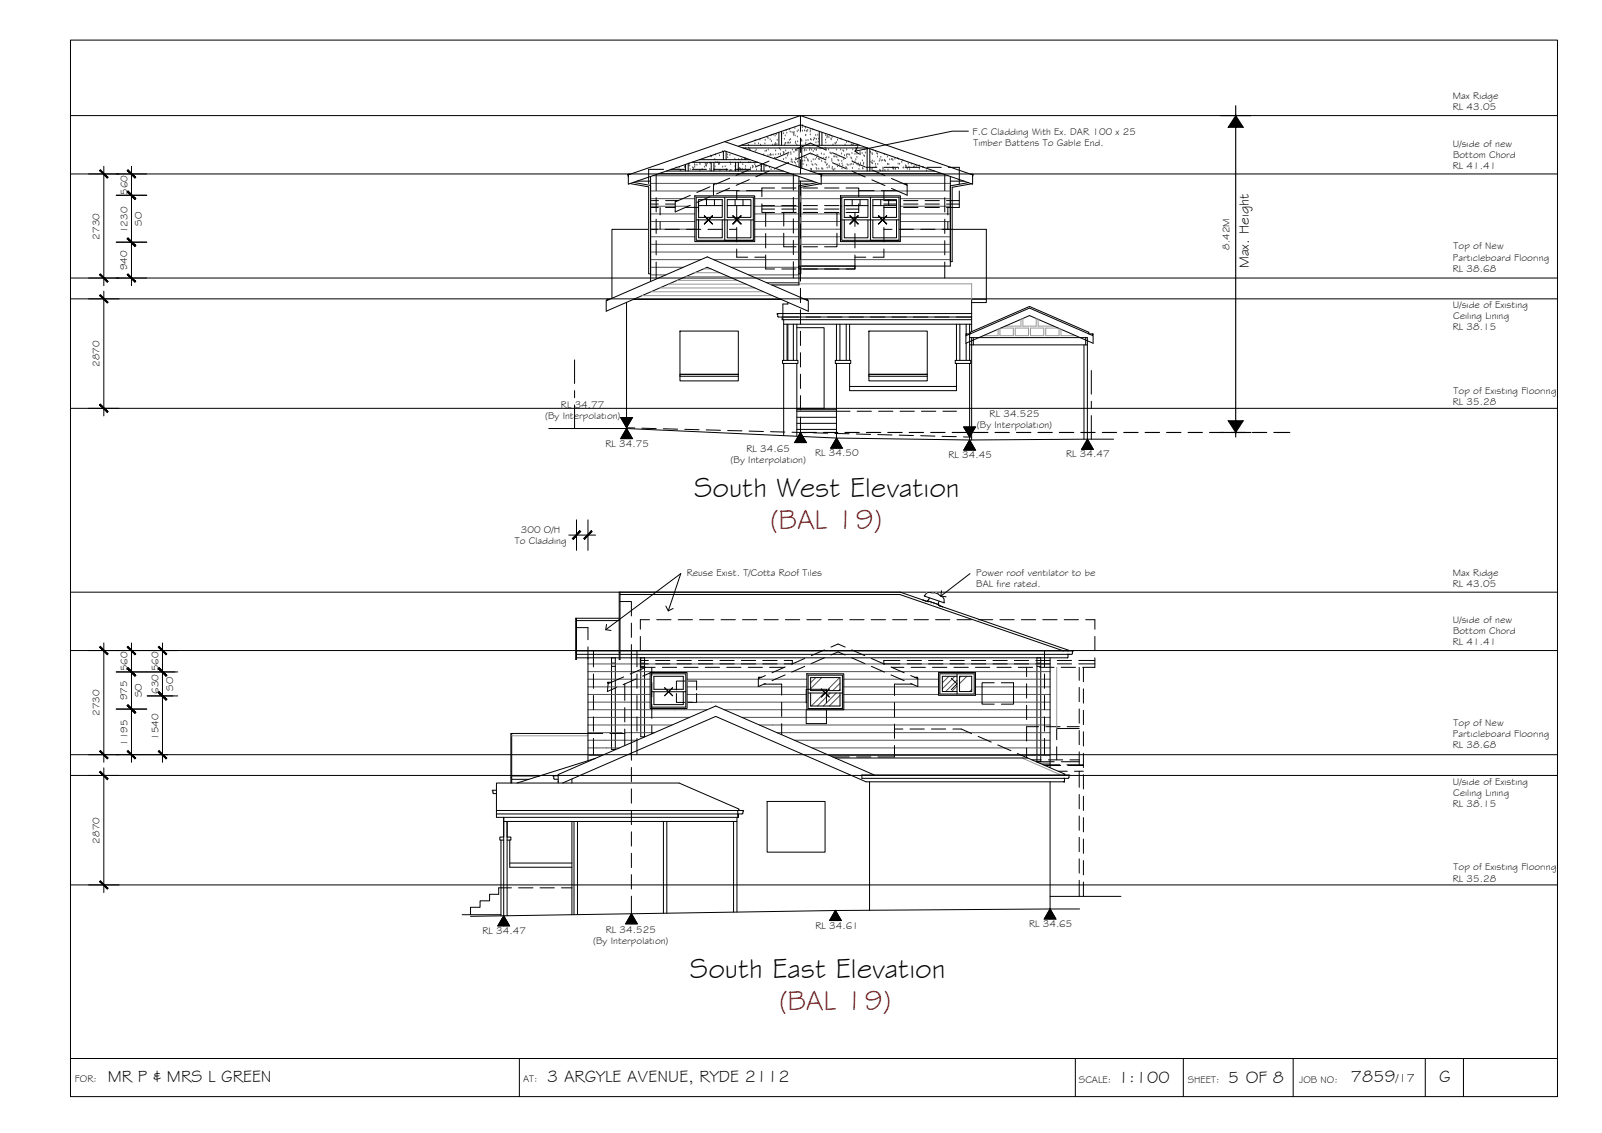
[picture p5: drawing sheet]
<svg xmlns="http://www.w3.org/2000/svg" width="420mm" height="297mm" viewBox="0 0 420 297" stroke-linecap="round" stroke-linejoin="round" font-family="sans-serif">
<!-- layer: HATCH -->
<g fill="none" stroke="#545454" stroke-width=".26">
<path d="M189.5 39.8h.1M195.5 39h.1M196.3 38.1h.1M196.3 38.9h.1M196.6 39.2h.1M196.8 39.4h.1M198 37.7h.1M198.1 39.7h.1M198.1 36.9h.1M198.3 39.3h.1M199 37.7h.1M199.3 36.7h.1"/>
<path d="M199.5 38.1h.1M200.6 37.7h.1M200.7 39.7h.1M200.7 36.8h.1M201 39.6h.1M201.3 36.1h.1M201.5 36.3h.1M201.5 39.3h.1M202 36.7h.1M202.3 35.5h.1M202.3 37.1h.1M202.7 38h.1"/>
<path d="M202.8 35.4h.1M203.2 38h.1M203.3 35.7h.1M203.4 37.6h.1M203.4 38h.1M203.4 39.6h.1M203.6 35.3h.1M203.7 37.9h.1M203.8 36.8h.1M204.4 39h.1M204.7 39.3h.1M205 35.5h.1"/>
<path d="M205 35.1h.1M205.4 39.9h.1M205.5 35h.1M205.7 36.5h.1M205.8 38h.1M205.9 35.6h.1M205.9 37.6h.1M206 37.6h.1M206.1 39.6h.1M206.2 34.2h.1M206.4 34.9h.1M206.5 37.5h.1"/>
<path d="M206.7 37.4h.1M206.9 37.6h.1M207 36.8h.1M207 34h.1M207.2 34.6h.1M207.3 37.4h.1M207.3 36.6h.1M207.7 34.7h.1M207.8 39.3h.1M208.1 35h.1M208.2 35.5h.1M208.2 39.9h.1"/>
<path d="M208.2 35.1h.1M208.3 34.7h.1M208.5 33.7h.1M208.5 35.6h.1M208.6 37.6h.1M208.7 39.6h.1M208.7 37.2h.1M208.8 39.3h.1M209 38h.1M209 39.5h.1M209.1 34.6h.1M209.1 35.9h.1"/>
<path d="M209.2 37.2h.1M209.3 34.2h.1M209.9 34.6h.1M210 36.5h.1M210 37.1h.1M210.1 36.9h.1M210.2 36.8h.1M210.3 37h.1M210.4 33.4h.1M210.5 34.4h.1M210.5 32.9h.1M211 39.6h.1"/>
<path d="M211 34.3h.1M211 39.3h.1M211.2 37.8h.1M211.2 33.6h.1M211.3 35.6h.1M211.3 35.5h.1M211.4 37.5h.1M211.4 36.9h.1M211.4 39.5h.1M211.4 34.4h.1M211.6 34.5h.1M211.8 34.2h.1"/>
<path d="M211.9 36.8h.1M212.1 38h.1M212.3 39.4h.1M212.4 38.9h.1M212.5 34.6h.1M212.5 34.2h.1M212.5 35.4h.1M212.6 36.6h.1M212.8 36.7h.1M212.9 39.3h.1M213.2 34h.1M213.3 39.7h.1"/>
<path d="M213.3 36.8h.1M213.5 36.3h.1M213.7 39.2h.1M213.7 36.4h.1M213.9 35.5h.1M214 37.5h.1M214.1 39.4h.1M214.1 36.5h.1M214.2 39.3h.1M214.5 35.5h.1M214.6 37.3h.1M214.7 36.5h.1"/>
<path d="M215.1 39h.1M215.6 39h.1M216.4 38.9h.1M216.5 36.8h.1M216.5 35.5h.1M216.6 37.5h.1M216.7 39.4h.1M216.7 39.2h.1M216.9 36.2h.1M216.9 35.7h.1M217.1 35.9h.1M217.3 39.3h.1"/>
<path d="M217.4 36.1h.1M217.6 35.5h.1M218 36.4h.1M218 36.7h.1M218.2 36h.1M218.5 38h.1M219 37.6h.1M219.2 37.8h.1M219.4 37.4h.1M219.4 39.3h.1M219.7 36.8h.1M220.5 39.3h.1"/>
<path d="M220.6 36.4h.1M221.1 39.5h.1M221.3 39.7h.1M221.6 38h.1M222 37.4h.1M222.1 39.3h.1M222.6 37.2h.1M223.3 38h.1M223.5 38h.1M223.7 39.3h.1M223.8 37.9h.1M224.5 38.9h.1"/>
<path d="M224.7 39.3h.1M224.7 39.1h.1M224.8 38h.1M225.6 39.9h.1M226.8 39.3h.1M227.4 39.2h.1M228.3 39.9h.1M228.9 39.3h.1M229.7 39.7h.1M170.6 48.1h42.6M170.6 50.1h19.1M170.6 52.1h11.6"/>
<path d="M170.6 54.1h9.9M170.6 56.1h11.6M170.6 58.1h11.6M171.2 46.1h37.8M177.3 44h.1M177.8 44.5h.1M178.1 43.9h.1M178.3 44.6h.1M178.5 44.8h.1M179.5 43.9h.1M179.5 43.7h.1M180.7 43.1h.1"/>
<path d="M180.7 42.9h.1M180.9 43.5h.1M181 44.5h.1M181.7 44h.1M181.9 44.2h.1M182.1 43.2h.1M182.2 43.8h.1M182.3 43.4h.1M182.8 43.3h.1M183.5 42.8h.1M183.6 44.8h.1M183.6 43.2h.1"/>
<path d="M184.2 44.4h.1M184.8 43.8h.1M185 43h.1M185.1 43.4h.1M185.3 43.6h.1M185.3 43.2h.1M185.5 42.9h.1M186.1 44.4h.1M186.2 42.8h.1M186.2 44.7h.1M186.3 42.8h.1M186.4 40.9h.1"/>
<path d="M186.6 41.1h.1M187.3 44.4h.1M187.5 41.8h.1M187.5 43.7h.1M187.6 40.6h.1M187.7 42.6h.1M188.3 42.6h.1M188.5 43.2h.1M188.5 42.8h.1M188.7 43h.1M188.7 40.8h.1M188.8 42.8h.1"/>
<path d="M188.8 44.8h.1M189.5 43.8h.1M190.2 43.7h.1M190.5 44.4h.1M190.5 44.8h.1M190.8 40.6h.1M190.8 41.3h.1M191.4 44.8h.1M191.4 40.7h.1M191.5 42.7h.1M191.6 44.7h.1M191.6 43.2h.1"/>
<path d="M191.9 44.7h.1M192.7 41.8h.1M192.8 44.6h.1M192.8 43.7h.1M193.2 50.1h16.3M193.6 44.4h.1M193.7 41.9h.1M194 44.2h.1M194.1 44.4h.1M194.1 44.3h.1M194.2 42.7h.1M194.2 44.6h.1"/>
<path d="M194.5 41.7h.1M194.7 44.4h.1M194.8 43.2h.1M195.2 41.7h.1M195.4 41.9h.1M195.5 41.6h.1M195.5 44.3h.1M195.5 43.6h.1M196.3 42.7h.1M196.8 42.7h.1M196.8 44.6h.1M196.8 44.4h.1"/>
<path d="M196.9 44.1h.1M197.3 43.6h.1M197.4 44h.1M197.5 43.8h.1M197.9 52.1h11.6M197.9 54.1h11.6M197.9 56.1h11.6M197.9 58.1h11.6M198 43.1h.1M198.2 43.6h.1M198.2 43.9h.1M198.4 44.6h.1"/>
<path d="M199.6 44.5h.1M199.6 43.7h.1M200.3 40.6h.1M200.8 43.6h.1M201 43.5h.1M201.4 40.8h.1M201.8 44h.1M201.9 40.8h.1M202 40.5h.1M202.1 40.6h.1M202.2 44.5h.1M202.2 40.7h.1"/>
<path d="M202.8 40.7h.1M203.1 41.5h.1M203.1 44.4h.1M203.5 40.6h.1M203.5 41.5h.1M204.1 40.5h.1M204.7 40.4h.1M204.7 40.6h.1M205.5 40.3h.1M205.5 41.9h.1M205.6 40.1h.1M206.1 41.5h.1"/>
<path d="M206.5 40.9h.1M206.6 40.6h.1M206.9 40.1h.1M207.4 40h.1M207.4 40.5h.1M207.5 42.5h.1M207.5 41.8h.1M207.7 42h.1M207.8 42.6h.1M208.3 42.6h.1M208.6 42.8h.1M208.6 41.9h.1"/>
<path d="M208.7 41.5h.1M208.8 43.5h.1M209.2 42.5h.1M210 50.1h39.2M210 52.1h10.8M210 56.1h10.4M210 58.1h10.4M210.5 42.3h.1M210.6 43.1h.1M210.9 41.3h.1M211.1 42.2h.1M211.1 41.4h.1"/>
<path d="M211.5 41.4h.1M211.5 43.4h.1M211.8 41.9h.1M211.9 42.1h.1M212 42.2h.1M212.6 44.4h.1M212.7 40.5h.1M212.8 42.4h.1M212.8 44.4h.1M212.8 44.6h.1M213 40.6h.1M213 43.2h.1"/>
<path d="M213.2 43.3h.1M213.3 41.9h.1M213.8 43.1h.1M213.8 41.8h.1M214.1 44.1h.1M214.1 41.4h.1M214.2 43.3h.1M214.2 44.4h.1M214.3 40.7h.1M214.5 40.8h.1M214.6 41.7h.1M214.7 44.3h.1"/>
<path d="M215 41.8h.1M215.4 46.1h33.3M215.4 48.1h33.8M215.4 41.7h.1M215.4 40.4h.1M215.5 42.3h.1M215.6 44.3h.1M215.6 44.2h.1M215.8 44.4h.1M216 41.5h.1M216.1 40.6h.1M216.4 42.6h.1"/>
<path d="M216.5 41.5h.1M216.6 42.7h.1M216.7 41.4h.1M216.8 43.3h.1M216.9 44.1h.1M216.9 43.1h.1M217.4 41.4h.1M217.5 43.6h.1M217.5 44h.1M217.7 40.1h.1M217.9 40.3h.1M218.1 40.3h.1"/>
<path d="M218.2 41.8h.1M218.2 42.3h.1M218.2 44.3h.1M218.3 43.9h.1M218.5 44.5h.1M218.7 44.7h.1M218.7 41.2h.1M218.8 41.1h.1M219 44.4h.1M219.3 41.1h.1M219.3 40.5h.1M219.5 41.3h.1"/>
<path d="M219.5 43.3h.1M219.7 43.7h.1M219.8 42h.1M220 42.2h.1M220.1 41h.1M220.1 43.1h.1M220.2 43.6h.1M220.4 54.1h.4M220.7 40.4h.1M220.8 42.3h.1M220.8 44.3h.1M220.8 43h.1"/>
<path d="M221 43.5h.1M221.3 41.8h.1M221.5 40.8h.1M221.9 43.9h.1M222 40.8h.1M222 44.1h.1M222.1 41.3h.1M222.1 44.4h.1M222.2 40.5h.1M222.2 43.2h.1M222.4 43.3h.1M222.4 40.5h.1"/>
<path d="M222.8 40.7h.1M223 43.3h.1M223.2 41.4h.1M223.3 43.1h.1M223.4 41.6h.1M223.4 40.3h.1M223.5 42.2h.1M223.6 44.2h.1M223.8 43.2h.1M224.2 40.5h.1M224.2 42.4h.1M224.5 41.8h.1"/>
<path d="M224.7 41.3h.1M224.8 40.4h.1M224.8 43.2h.1M225.2 43h.1M225.2 43.3h.1M225.3 44.4h.1M225.4 43.5h.1M225.6 40.3h.1M225.6 40.5h.1M225.7 42.9h.1M226.1 40.2h.1M226.2 42.2h.1"/>
<path d="M226.2 44.1h.1M226.3 44.3h.1M226.4 43.1h.1M226.5 42.8h.1M226.6 40.8h.1M226.7 41h.1M227 40.1h.1M228.4 42.5h.1M228.5 44.4h.1M228.6 42.7h.1M228.7 40.2h.1M228.8 42.2h.1"/>
<path d="M228.8 40.5h.1M228.8 44.1h.1M228.8 42.9h.1M229.2 42.4h.1M229.6 43.1h.1M229.7 43.7h.1M230 40.3h.1M230.1 41.1h.1M230.1 40.4h.1M230.2 43.1h.1M230.6 42.3h.1M230.7 44.7h.1"/>
<path d="M230.8 41.8h.1M230.9 44.8h.1M231 41.2h.1M231.1 42.2h.1M231.5 42.1h.1M231.5 44.8h.1M231.6 44.1h.1M231.6 44.4h.1M232 40.5h.1M232 42.1h.1M232 42.2h.1M232.1 44.7h.1"/>
<path d="M232.2 42.3h.1M232.7 41.2h.1M232.8 43.1h.1M232.9 44.6h.1M233.1 43.2h.1M233.3 41.9h.1M233.9 41.8h.1M234 41.8h.1M234.1 44.1h.1M234.2 42.1h.1M234.2 44h.1M234.3 44.4h.1"/>
<path d="M234.3 44.3h.1M234.7 41.7h.1M234.8 44.4h.1M234.8 44.3h.1M235.4 41.6h.1M235.5 43h.1M235.6 41.8h.1M235.7 44.2h.1M235.9 43.1h.1M236.1 54.1h13.1M236.1 56.1h13.1M236.1 58.1h13.1"/>
<path d="M236.2 52.1h13M236.5 42.6h.1M236.8 42.1h.1M236.8 44h.1M237 44h.1M237.5 43.5h.1M237.6 44h.1M237.7 43.7h.1M237.9 44.4h.1M238.2 43h.1M238.4 43.9h.1M238.6 44.5h.1"/>
<path d="M239.1 43.1h.1M239.6 43.9h.1M239.8 43.7h.1M240.3 43.6h.1M241.1 43.5h.1M241.1 44.3h.1M242 43.9h.1M242.2 43.9h.1M243 44.8h.1M170.6 64.1h38.9M170.6 66.1h38.9M170.6 60.1h11.6"/>
<path d="M170.6 62.1h11.6M170.6 68.1h13.2M170.6 70.1h8.6M170.6 72.1h4M187.2 68.1h22.3M191.8 70.1h17.7M196.4 72.1h13.1M197.9 60.1h11.6M197.9 62.1h11.6M201 74.1h8.5M210 64.1h39.2M210 66.1h39.2"/>
<path d="M210 68.1h39.2M210 60.1h10.4M210 62.1h10.4M236.1 60.1h13.1M236.1 62.1h13.1M154.2 174.1h121.2M154.2 176.1h121.2M154.2 178.1h16.3M180.2 178.1h31.4M213.9 177.6l-1.3 1.4M215.5 177.6l-2.9 3M220.2 177.6l-3.4 3.5"/>
<path d="M220.3 179.1l-1.9 2M221.3 178.1h24.9M248.9 177.3l-1.8 1.7M250.4 177.3l-3.3 3.3M251 178.3l-3 3M251 179.9l-1.4 1.4M252 177.3l-.3 .4M253.6 177.3l-1.9 1.9M255.8 178.1h19.6M154.2 190.1h22.1M154.2 194.1h12.9M154.2 180.1h16.3"/>
<path d="M154.2 182.1h16.3M154.2 184.1h16.3M154.2 186.1h31.3M154.2 188.1h26.7M154.2 192.1h9M154.2 196.1h8.3M154.4 198.1h3.5M163.9 192.1h7.8M180.2 180.1h31.4M180.2 182.1h31.2M180.2 184.1h1.4M182.7 184.1h28.9"/>
<path d="M190 186.1h85.4M194.6 188.1h80.8M199.2 190.1h76.2M203.8 192.1h71.6M208.4 194.1h67M213 196.1h62.4M216.2 181.7l-3.4 3.4M217.6 198.1h57.8M217.7 181.7l-3.3 3.4M219.3 181.7l-3.4 3.4M220.3 182.3l-2.8 2.8M220.3 180.7l-.3 .4"/>
<path d="M221.3 180.1h24.9M221.3 182.1h24.9M221.3 184.1h54.1M254.9 180.8l-.6 .5M255.8 180.1h19.6M255.8 182.1h19.6M272.7 200.1h2.7"/>
</g>
<!-- layer: MASK -->
<g fill="#fff" stroke="#fff" stroke-width=".26">
<path d="M252.2 48.2l1.7-.3 .9 .3z"/>
<path d="M165.2 48.1l.9-.3 1.8 .3z"/>
<path d="M212.5 48.2l1.7-.3 .9 .3z"/>
<path d="M243.5 155.3h.3z"/>
<path d="M244.8 155.4h.4z"/>
<path d="M242.5 156.2h.2z"/>
<path d="M242.7 156.2l.1 .1z"/>
<path d="M246.5 156.2h.1z"/>
<path d="M243.7 156.5l.1 .1z"/>
<path d="M245.6 156.5h.2z"/>
<path d="M243.7 156.7l.2 .1z"/>
<path d="M243.3 157.5l.3 .1-.4 .1z"/>
<path d="M243.3 157.5h.2z"/>
<path d="M247.1 157.7h.5v.2z"/>
<path d="M247.4 158h.2z"/>
<path d="M247.4 158h.3z"/>
<path d="M245.9 158.3h.3z"/>
<path d="M246 158.4h.2z"/>
<path d="M245.5 158.5l.5-.1z"/>
<path d="M272 172.5l1 27.2v-27.2zM272 172.5l1 27.2h-1z"/>
<path d="M168 172.5l1 20.7v-20.7zM168 172.5l1 20.7h-1z"/>
<path d="M160.4 172.5l1 24v-24zM160.4 172.5l1 24h-1z"/>
<path d="M252.2 48.2l-.3 .5 2.9-.5zM249.2 48.7l3-.5-.3 .5z"/>
<path d="M249.2 48.7l.5 .4 2.2-.4zM249.2 48.7l.5 .4h-.5z"/>
<path d="M249.2 49.1l.5 19.5v-19.5zM249.2 49.1l.5 19.5h-.5z"/>
<path d="M165.2 48.1l5.4 .5-2.7-.5zM165.2 48.1l5.4 .5h-2.6z"/>
<path d="M168 48.6l2.6 .4v-.4zM168 48.6l2.6 .4z"/>
<path d="M170.1 49l.5 22.6v-22.6zM170.1 49l.5 22.6h-.5z"/>
<path d="M212.5 48.2l-.3 .5 2.9-.5zM209.5 48.7l3-.5-.3 .5z"/>
<path d="M209.5 48.7l.5 .4 2.2-.4zM209.5 48.7l.5 .4h-.5z"/>
<path d="M209.5 49.1l.5 22.6v-22.6zM209.5 49.1l.5 22.6h-.5z"/>
<path d="M243.3 155.4l.5-.1zM243.3 155.4l.6-.1z"/>
<path d="M243.3 155.4l.6-.1zM243.3 155.4l.7-.1z"/>
<path d="M243.1 155.5l.9-.2zM243.1 155.5l1-.1z"/>
<path d="M243 155.5l1.1-.1zM243 155.5l1.2-.1z"/>
<path d="M242.9 155.6l1.3-.2zM242.9 155.6l1.4-.2zM244.2 155.4h.3z"/>
<path d="M242.9 155.6l1.4-.2zM242.9 155.6l1.4-.1z"/>
<path d="M244.3 155.4h.2zM244.3 155.5l.2-.1zM244.3 155.5l.2-.1zM244.3 155.5l.2-.1z"/>
<path d="M242.9 155.6l1.4-.1zM242.9 155.6l1.5-.1z"/>
<path d="M244.3 155.5l.2-.1zM244.4 155.5l.4-.1z"/>
<path d="M242.9 155.6l1.5-.1zM242.8 155.7l1.7-.2z"/>
<path d="M244.4 155.5l.8-.1zM244.5 155.5h.8z"/>
<path d="M242.8 155.7l1.7-.2zM242.8 155.8l1.7-.2z"/>
<path d="M242.8 155.8l1.7-.2zM242.7 155.8l1.8-.2z"/>
<path d="M244.5 155.5h.8zM244.5 155.6l1-.1z"/>
<path d="M242.7 155.8l1.8-.2zM242.7 155.9l1.9-.2z"/>
<path d="M244.5 155.6l1-.1zM244.6 155.7l1-.2z"/>
<path d="M242.7 155.9l1.9-.2zM242.7 155.9l1.9-.2z"/>
<path d="M244.6 155.7l1-.2zM244.6 155.7l1.2-.1z"/>
<path d="M242.6 155.9l2-.2zM242.6 155.9l2-.2z"/>
<path d="M244.6 155.7l1.2-.1zM244.6 155.7l1.2-.1z"/>
<path d="M244.6 155.7l1.2-.1zM244.7 155.8l1.2-.1z"/>
<path d="M242.6 155.9l2-.2zM242.6 156l2.1-.2z"/>
<path d="M244.7 155.8l1.2-.1zM244.7 155.8l1.3-.1z"/>
<path d="M242.6 156l2.1-.2zM242.6 156.1l2.1-.2z"/>
<path d="M244.7 155.8l1.3-.1zM244.7 155.9l1.4-.2z"/>
<path d="M242.6 156.1l2.1-.2zM242.6 156.1l2.1-.2z"/>
<path d="M244.7 155.9l1.4-.2zM244.7 155.9l1.4-.1z"/>
<path d="M242.6 156.2l2.1-.3zM242.6 156.1l2.1-.2z"/>
<path d="M244.7 155.9l1.4-.1zM244.7 155.9l1.4-.1z"/>
<path d="M242.5 156.2h.2zM242.6 156.2h.2z"/>
<path d="M242.6 156.2l2.1-.3zM242.8 156.2l2-.2z"/>
<path d="M244.7 155.9l1.4-.1zM244.8 156l1.4-.1z"/>
<path d="M242.4 156.3l.3-.1zM242.5 156.3l.2-.1z"/>
<path d="M242.8 156.2l2-.2zM242.8 156.2l2-.2z"/>
<path d="M244.8 156l1.4-.1zM244.8 156l1.4-.1z"/>
<path d="M242.5 156.3l.2-.1zM242.6 156.3h.2z"/>
<path d="M242.8 156.2l2-.2zM242.9 156.3l1.9-.3z"/>
<path d="M244.8 156l1.4-.1zM244.8 156.1l1.4-.2z"/>
<path d="M242.9 156.3l1.9-.2zM243 156.3l1.8-.2z"/>
<path d="M244.8 156.1l1.4-.2zM244.8 156.1l1.4-.2z"/>
<path d="M242.8 156.3l.3 .1zM243 156.3l.3 .1z"/>
<path d="M243 156.3l1.8-.2-1.5 .3zM243.3 156.4l1.5-.2v-.1z"/>
<path d="M244.8 156.1l1.4-.2-1.4 .3zM244.8 156.2l1.6-.1-.2-.2z"/>
<path d="M243.1 156.4l.2 .1zM243.3 156.4l.1 .1z"/>
<path d="M243.3 156.4l1.5-.2zM243.4 156.5l1.5-.2z"/>
<path d="M244.8 156.2l1.6-.1zM244.9 156.3l1.6-.2z"/>
<path d="M243.3 156.5h.2zM243.4 156.5h.2z"/>
<path d="M243.4 156.5l1.5-.2zM243.6 156.5l1.6-.1z"/>
<path d="M244.9 156.3l1.6-.2zM245.2 156.4l1.4-.2z"/>
<path d="M242.6 156.3l.7 .3zM242.8 156.3l.7 .2z"/>
<path d="M243.6 156.5l1.6-.1zM243.6 156.5l1.6-.1z"/>
<path d="M245.2 156.4l1.2-.2zM245.2 156.4l1.2-.2z"/>
<path d="M246.3 156.2h.1zM246.3 156.2h.2z"/>
<path d="M246.5 156.2h.1zM246.4 156.2h.2z"/>
<path d="M243.3 156.6l.2-.1zM243.3 156.6h.3z"/>
<path d="M243.6 156.5l1.6-.1zM243.7 156.5l1.5-.1z"/>
<path d="M245.2 156.4l1.1-.2zM245.2 156.4l1.1-.2z"/>
<path d="M246.2 156.3l.3-.1zM246.2 156.3l.4-.1z"/>
<path d="M243.7 156.5l1.5-.1zM243.7 156.5l1.5-.1z"/>
<path d="M245.2 156.4l1-.1zM245.2 156.4l1-.1z"/>
<path d="M246.1 156.3l.5-.1zM246.1 156.3l.5-.1z"/>
<path d="M243.7 156.5l1.5-.1zM243.8 156.6l1.5-.2z"/>
<path d="M245.2 156.4l.9-.1zM245.3 156.4l.8-.1z"/>
<path d="M246 156.4l.6-.2zM246 156.4l.7-.1z"/>
<path d="M243.3 156.6h.3zM243.5 156.6h.2z"/>
<path d="M243.8 156.6l1.5-.2zM243.8 156.6l1.5-.2z"/>
<path d="M245.3 156.4h.7zM245.3 156.4h.7z"/>
<path d="M246 156.4l.7-.1zM246 156.4l.8-.1z"/>
<path d="M243.5 156.6h.2zM243.7 156.6h.2z"/>
<path d="M243.7 156.6h.2zM243.8 156.6h.2z"/>
<path d="M243.8 156.6l1.5-.2zM244 156.6l1.5-.1z"/>
<path d="M245.3 156.4h.7zM245.5 156.5l.5-.1z"/>
<path d="M245.9 156.5l.9-.2zM245.9 156.5l1-.2z"/>
<path d="M244 156.6l1.5-.1zM244 156.7l1.6-.2z"/>
<path d="M245.5 156.5h.4zM245.6 156.5h.3z"/>
<path d="M245.9 156.5l1-.2zM245.8 156.5l1.2-.1z"/>
<path d="M243.6 156.7l.3-.1zM243.7 156.7h.3z"/>
<path d="M244 156.7l1.6-.2zM244.1 156.7l1.5-.2z"/>
<path d="M245.6 156.5h.2zM245.6 156.5h.2z"/>
<path d="M245.8 156.5l1.2-.1zM245.8 156.5l1.2-.1z"/>
<path d="M243.7 156.7h.3zM243.9 156.8l.2-.1z"/>
<path d="M244 156.7h.1zM244.1 156.7h.1z"/>
<path d="M244.1 156.7l1.5-.2zM244.2 156.7l1.6-.1z"/>
<path d="M245.8 156.5l1.2-.1zM245.8 156.6l1.3-.2z"/>
<path d="M244.2 156.7l2.9-.3zM244.3 156.8l2.8-.3z"/>
<path d="M244.3 156.8l2.8-.3-2.4 .4zM244.7 156.9l2.6-.3-.2-.1z"/>
<path d="M243.7 156.8h.2l-.3 .3zM243.9 156.8l-.3 .3 1-.1z"/>
<path d="M243.6 157.1l1-.1zM243.6 157.2l1.1-.2z"/>
<path d="M243.9 156.8l.9 .3zM244.1 156.7l.9 .3z"/>
<path d="M244.1 156.7l.9 .3zM244.2 156.7l.9 .3z"/>
<path d="M244.7 156.9l2.6-.3-2.2 .4zM245.1 157l2.3-.2-.1-.2z"/>
<path d="M243.6 157.2l1.1-.2zM243.6 157.2l1.3-.1z"/>
<path d="M244.8 157.1l.2-.1zM244.9 157.1h.2z"/>
<path d="M243.6 157.2l1.3-.1zM243.5 157.3l1.5-.2z"/>
<path d="M244.9 157.1h.2zM245 157.1h.2z"/>
<path d="M245.1 157.1h.1zM245.2 157.1h.1z"/>
<path d="M243.4 157.3l1.6-.2zM243.4 157.3l1.7-.1z"/>
<path d="M245 157.1h.2zM245.1 157.2h.2z"/>
<path d="M243.4 157.4l1.7-.2zM243.4 157.4l1.8-.2z"/>
<path d="M245.1 157.2h.2zM245.2 157.2h.2z"/>
<path d="M243.3 157.4l1.9-.2zM243.3 157.4l1.9-.2z"/>
<path d="M245.2 157.2h.2zM245.2 157.2h.2z"/>
<path d="M243.3 157.4l1.9-.2zM243.4 157.4l1.9-.2z"/>
<path d="M245.1 157l2.3-.2-1.8 .4zM245.6 157.2l2-.2-.2-.2z"/>
<path d="M243.3 157.5l.3 .1zM243.5 157.5l.3 .1z"/>
<path d="M245.6 157.2l2-.2-1.5 .4zM246.1 157.4l1.5-.2v-.2z"/>
<path d="M243.2 157.7l.4-.1zM243.2 157.7l.5-.1z"/>
<path d="M246.1 157.4l1.5-.2-1 .3zM246.6 157.5l1-.1v-.2z"/>
<path d="M243.4 157.4l1.9-.2-.9 .6zM244.4 157.8l1.9-.2-1-.4z"/>
<path d="M245.2 157.2l1.1 .4zM245.4 157.2l1.1 .4z"/>
<path d="M244.4 157.8l1.9-.2-1.5 .4zM244.8 158l1.4-.2 .1-.2z"/>
<path d="M246.3 157.6l.4 .1zM246.5 157.6l.5 .1z"/>
<path d="M245.4 157.2l1.6 .5zM245.5 157.2l1.6 .5z"/>
<path d="M246.6 157.5l1-.1-.5 .3zM247.1 157.7h.5v-.3z"/>
<path d="M247 157.7l.4 .2zM247.1 157.7l.5 .2z"/>
<path d="M244.8 158l1.4-.2-.9 .3zM245.3 158.1l.9-.1v-.2z"/>
<path d="M245.3 158.1l.9-.1zM245.5 158.2l.7-.2z"/>
<path d="M246.7 157.7l.7 .3zM247 157.7l.6 .3z"/>
<path d="M247.4 157.9l.2 .1zM247.4 158h.3z"/>
<path d="M245.5 158.2l.6-.1zM245.7 158.2l.4-.1z"/>
<path d="M245.7 158.2h.4zM245.9 158.3h.3z"/>
<path d="M246 158.4l.2-.1zM246 158.4h.2z"/>
<path d="M243.2 157.7l.5-.1 1.8 .9zM243.7 157.6l1.8 .9 .5-.1z"/>
<path d="M243.6 157.6l2.4 .8zM243.8 157.6l2.4 .8z"/>
<path d="M245.7 158.6l.5-.1zM245.7 158.6l.4 .1 .1-.2z"/>
</g>
<!-- layer: SERVICES -->
<g fill="none" stroke="#000" stroke-width=".26">
<path d="M165.2 48.1l4.9 .9v22.8h.5v-23M166.1 47.8l4.5 .8M214.2 47.9l-4.7 .8M215.1 48.2l-5.1 .9v22.7h-.5v-23M253.9 47.9l-4.7 .8M254.8 48.2l-5.1 .9v19.5h-.5v-19.8M160.4 173.9h1M160.4 174.7h1M160.4 172.5v24h1v-24M168 173.9h1M168 174.7h1M168 172.5v20.7h1v-20.7"/>
<path d="M272 172.5v27.2h1v-27.2M272 173.9h1M272 174.7h1"/>
</g>
<!-- layer: NEWWORK -->
<g fill="none" stroke="#000" stroke-width=".26">
<path d="M190.1 37.1l25.3 8.7v2.5l-25.3-8.7-25.3 8.7v-2.5l45.1-15.5 45.2 15.5v2.5l-45.2-15.6-16.3 5.6M164.7 45.7h.5l-.6 .1 .2 .1v.5M167.1 47.5h3.5M170.6 46.3v27.5M172.7 45.5h34.7M182.2 51.3h15.7v12h-15.7zM209.5 47.5h3.6M209.5 46.3v28.4h-7.1M214.5 45.5h32.6M215.4 45.7h-.4l.6 .1-.2 .1v.5M220.4 51.3h15.7v12h-15.7zM249.2 47.5h3.6"/>
<path d="M249.2 46.3v23.5h-39.7M255.1 45.7h-.4l.6 .1-.2 .1v.5M209.5 69.8h14.7v.7h-14.7zM162.6 155.3v17.6h-.2v-17.6h73.7l44.1 15.1-.1 .3M242.8 155.7a1.87 1.87 0 0 1 2-.3 2.3 2.3 0 0 1 1.9 .8 1.46 1.46 0 0 1 .9 1.8l-5.2-1.7zM243.3 157.5l2.9 1M243.3 157.4l-.1 .3-1.2-.4 1.2 .4 .1-.2 2.9 1-.1 .2 1.2 .4-1.2-.4M243.7 156.7l-.4 .7M246.3 157.6l-.2 1.1 .1-.2M151 171h.2M151.2 172.5h11.2M151.2 170.7h11.2"/>
<path d="M151.2 171.5h11.2M151.2 162.1v10.8h-.2v-10.8h11.4M154.2 172.5v26.9M162.4 171h.2M162.6 170.7h117.5M162.6 171.5h118.5M165.6 172.5v22.2M170.5 176.3h9.7v9.5h-9.7zM211.6 176.6h9.7v9.5h-9.7zM246.2 176.3h9.6v6h-9.6zM275.4 172.5v28.8M280.1 171.5v1h-117.5"/>
<path d="M280.1 170.7h1.3l-.4 .8M219.1 198.7h50.4"/>
</g>
<!-- layer: BORDER -->
<path d="M18.5 10.5h390v277h-390zM18.5 277.5h390M136.2 277.5v10M282 277.5v10M310.4 277.5v10M339.2 277.5v10M373.8 277.5v10M383.8 277.5v10" fill="none" stroke="#000" stroke-width=".26"/>
<!-- layer: CEILING-FLOOR LINES -->
<path d="M18.5 30.3h390M18.5 45.6h390M18.5 78.4h390M18.5 72.9h390M18.5 107.1h390M18.5 155.3h390M18.5 170.6h390M18.5 197.9h390M18.5 203.3h390M18.5 232h390" fill="none" stroke="#000" stroke-width=".26"/>
<!-- layer: EXISTING -->
<g fill="none" stroke="#000" stroke-width=".26">
<path d="M206.8 40l-3.4 1.5M208.6 39.2l3.9-1.7 4.1 1.8M170.1 50.3v4.1h2.6M170.1 53.5h2.6M170.1 52.6h2.6M173.1 54.4v1.9M173.1 58.2v1.9M174 44.4h-3.9v4.1M174.5 53.5h2.6M174.5 54.4h2.6M174.6 52.6h2.5M175.9 44.4h3.8"/>
<path d="M177.9 52.6h-.8l.2 .2M179.8 54.4h3.4M181 51.2l-3.9 1.7v2.7l3.9-1.8M181.6 44.4h3.7M183.2 52.9v2.7M183.2 57.5v2.6M186.2 49l-3.4 1.5M186.2 51.6l-3.4 1.5M187.1 48.6v2.6M187.2 44.4h3.7M188 48.2h-.8l.1 .3M189.9 50h4"/>
<path d="M191.4 46.7l-3.5 1.5M191.4 49.3l-3.5 1.5M192.8 44.4h3.9M193.2 50v2.1M193.2 54v3.8M193.2 59.6v3.8M195.8 50h4M196.5 44.5l-3.4 1.5M196.5 47.1l-3.4 1.5M199.8 53.4v2.3h3.3M199.8 54.8h3.3M199.8 53.9h3.3"/>
<path d="M200.8 55.7v3.7M201.7 42.2l-3.5 1.5M201.7 44.8l-3.5 1.5M203.1 49.3h-3.3v2.3M205 55.7h3.8h-3.2v3.6M205 49.3h3.8M205 54.8h3.8M205 53.9h3.8M206.8 42.6l-3.4 1.5M208.6 41.9l3.9-1.8 4.1 1.8M210.7 55.7h3.7M210.7 49.3h3.7"/>
<path d="M210.7 54.8h3.7M210.7 53.9h3.7M216.3 49.3h3.7M216.3 54.8h3.7M216.3 53.9h3.7M218.3 40.1l3.5 1.4M218.3 42.7l3.5 1.5M220 55.7h-3.7h3.2v3.6M221.9 49.3h3.3v2.3M221.9 54.8h3.3M221.9 53.9h3.3M223.5 42.3l3.4 1.5"/>
<path d="M223.5 44.9l3.4 1.5M224.2 55.7v3.7M225.2 50h4.1M225.2 53.4v2.3h-3.3M227.1 43.9h2.9M228.7 44.5l3.4 1.5M228.7 47.2l3.4 1.5M231.1 50h4.1M231.8 53.5h3.3M231.8 54.4h3.3M231.8 52.6h3.3M231.8 50v2.1"/>
<path d="M231.8 54v3.8M231.8 59.6v3.8M231.9 43.9h3.7M233.8 46.8l4.1 1.8v2.6l-4.1-1.8M237 53.5h3.8M237 54.4h3.8M237 52.6h3.8M237.1 48.2h.8l-.2 .3M237.5 43.9h3.7M242.6 53.5h3.8M242.6 54.4h3.8M242.6 52.6h3.8"/>
<path d="M243.1 43.9h3.8M248.2 53.5h3.4M248.2 52.6h3.4M248.6 54.4v1.9M248.6 58.2v1.9M248.7 43.9h2.9v4.3M251.6 50.1v4.3h-3.4M159 78.9l26.5-11.6 26.5 11.6v2.7l-26.5-11.5-26.5 11.5zM159.3 78.5h.6M159.4 78.5h-.2l.1 .2M164.3 79.3v33M166.1 78.5h38.8"/>
<path d="M172.6 60.1h-12.1v18.1M174.4 60.1h3.8M180.1 60.1h3.7M185.7 60.1h3.7M191.3 60.1h1.9M193.2 65.3v2.1h2.9M198 67.4h2.8M200.8 61.2v3.8M200.8 66.9v3.6h2.3M205 70.5h3.8M205.6 61.1v3.6h3.2M206.6 79.3v.4h-1.3v4.1"/>
<path d="M210.7 64.7h3.7M210.7 70.5h3.7M211.1 78.5h.6M211.5 78.5h.3l-.2 .2M216.3 70.5h3.7M219.5 61.1v3.6h-3.2M224.2 61.2v3.8M224.2 66.9v3.6h-2.3M224.2 67.4h2.9M231.8 65.3v2.1h-2.8M231.8 60.1h2.2M235.8 60.1h3.8"/>
<path d="M241.5 60.1h3.7M247.1 60.1h11.6v19.2h-3.9M258.7 78.4h-3.9v8.5M178.3 86.8h15.3v11.3h-15.3zM178.3 98.6h.1M178.3 98.1h15.3v1.8h-15.3zM178.3 98.7h15.3M205.1 83.1v.7h49.7M205.2 94.5h4.1v.8h-4.1zM205.5 83.8v10.7M205.5 95.3v18.9M205.5 85h49.3"/>
<path d="M206.4 85v9.5M206.6 85v9.5M208.1 85v9.5M209 85.9h7.1v21.2h-7.1M209 85v9.5M209 95.3v19.1M219.1 94.5h4v.8h-4zM219.4 85v9.5M219.4 95.3v19.5M220.3 85v9.5M221.9 85v9.5M222.8 95.3v7.1h28.1v-7.1"/>
<path d="M222.8 85v9.5M227.9 86.8h15.3v11.3h-15.3zM227.9 98.6h.1M227.9 98.1h15.3v1.8h-15.3zM227.9 98.7h15.3M250.5 94.5h4.1v.8h-4.1zM250.9 85v9.5M251.7 85v9.5M253.3 88l16.7-7.2 16.7 7.2v2l-16.7-7.3-16.7 7.3zM253.4 85v3M253.4 90v4.5M253.4 87.5h1.1"/>
<path d="M253.6 87.6h-.3l.2 .4M254.3 85v2.6M254.3 89.6v4.9M254.3 95.3v20.1M254.3 90.4h30.9M254.6 87.5l-.1-.4 15.5-6.8 15.6 6.8-.2 .4M254.8 82.2l-51 .1 .4 .8h50.6M254.8 90.4v25M256.7 88.5h26.6M284.3 90.4v24.8M285.2 89.3v25.8M285.6 87.5h1"/>
<path d="M286.5 87.6h.3l-.3 .4M209 107.8h10.4M209 107.4h10.4M209 111h10.4M209 109.4h10.4M209 112.6h10.4M222.8 101.3h28.1M159.5 178.9h.8M159.5 179.2l-.2 2.1 2.4-1.1M159.6 179l-.3-.1 .2 .3M163.6 177.5l-4.1 1.7M163.9 179.3v4.3"/>
<path d="M166.8 178l-3.4 1.5M167.9 172.5v2.5h3.9M167.9 174h2.2M167.9 173.2h2.2M167.9 166.8v3.8M169.3 175l-4 1.7M170.4 162.5h-2.5v2.5M170.9 175v2.1M170.9 179v3.7M170.9 176.2l-2.3 1.1M171.9 174h3.8M171.9 173.2h3.8"/>
<path d="M172.2 162.5h3.8M173.7 175h3.8M177.6 174h3.7M177.6 173.2h3.7M177.9 162.5h3.7M179.3 175h3.8M179.6 178.6h-2.2v2.3M180.5 178.6h2.2v2.3M183.2 174h3.7M183.2 173.2h3.7M183.5 162.5h3.7M185 175h3.7"/>
<path d="M188.8 174h3.8M188.8 173.2h3.8M189.1 162.5h3.8M190.6 175h3.7M194.4 174h3.8M194.4 173.2h3.8M194.7 162.5h3.8M196.2 175h3.8M199.1 177.6h.7M199.2 177.6h-.3l.2 .2M200.1 174h3.7M200.1 173.2h3.7"/>
<path d="M200.4 179.4h4.6v2.8M200.4 162.5h3.7M200.8 177.1l-1.9 .8v2.1l1.9-.8M201.8 175h3.9M205.7 173.2h2.1v.8h-2.1M205.9 174.9l-3.4 1.5M205.9 176.9l-3.4 1.5M206 162.5h3.7M211.1 172.6l-3.5 1.5M211.1 174.7l-3.5 1.5M211.6 162.5h3.8M216.2 170.4l-3.4 1.5"/>
<path d="M216.2 172.5l-3.4 1.5M217.2 162.5h3.8M217.9 169.6l1.9-.8 1.9 .8M217.9 171.7l1.9-.8 1.9 .8M222.9 162.5h3.7M223.4 170.4l3.4 1.5M223.4 172.5l3.4 1.5M228.5 162.5h3.7M228.5 172.6l3.5 1.5M228.5 174.7l3.5 1.5M233.7 174.9l3.4 1.5M233.7 176.9l3.4 1.5"/>
<path d="M233.9 175h3.2M234.1 162.5h3.8M236 173.2h-4.2v.8h4.2M237.9 174h3.8M237.9 173.2h3.8M238.9 177.1l1.8 .8v2.1l-1.8-.8M239 175h3.7M239.2 179.4h-4.6v2.9M239.7 162.5h3.8M239.8 177.6h.7M240.4 177.6h.3l-.2 .2M243.5 174h3.8"/>
<path d="M243.5 173.2h3.8M244.6 175h3.7M245.4 162.5h3.7M249.2 174h3.7M249.2 173.2h3.7M250.2 175h3.7M251 162.5h3.7M254.8 174h3.7M254.8 173.2h3.7M255.8 175h3.8M256.6 162.5h3.8M260.4 174h3.8"/>
<path d="M260.4 173.2h3.8M260.8 179h-3.2v5.6h3.2M261.5 175h3.7M262.2 162.5h3.8M262.6 179h3.2v5.6h-3.2M266 174h3.8M266 173.2h3.8M267.1 175h3.7M267.9 162.5h3.7M269.2 175v2.4M269.2 179.3v3.7M271.7 174h3.7"/>
<path d="M271.7 173.2h3.7M272.7 175h3.7M273.5 162.5h3.7M277.3 174h3.7M277.3 173.2h3.7M278.3 175h3.8M279.1 162.5h3.8M282.9 174h4.3M282.9 173.2h4.3M283 175v3.4M284.1 175v3.7M284.7 162.5h2.5v2.5"/>
<path d="M287.2 166.8v3.8M287.2 172.5v2.5h-3.2M134.2 192.3v13M156.2 198.8l-20.6 6.5M158.1 192.3h-24.1v13M160 192.3h3.9M163.9 185.5v3.8M163.9 191.1v4.4M170.9 184.6v3.8M170.9 190.2v2.2M177.4 181.8v2.3h2.2M182.7 181.8v2.3h-2.2"/>
<path d="M205 184.1v3.7M205 189.7v2.9M211.4 186.1v3.6h5.4v-3.6M211.4 184.3v-3.6h5.4v3.6M218.4 198.5h4.4M224.6 198.5h3.8M234.6 191.1h2.2M234.6 184.2v3.8M234.6 189.8v3.8M234.6 195.5v3h-4.3M238.7 191.1h3.7M244.3 191.1h3.7"/>
<path d="M249.9 191.1h2.2l2.7 1.2M256.5 193.1l3.5 1.5M261.7 195.3l3.4 1.5M266.8 197.5l12.5 5.5-.1 .2h-53.2v.9h54.1M269.2 184.9v3.8M269.2 196.1v2.5M270.6 199.2h2.5M271.8 199.7h4.7M272.4 190.5h-3.2v3.8M274.3 190.5h3.7M275 199.2h3.7M277.1 191h5.9"/>
<path d="M277.1 190.5v3.4M277.1 195.8v3.4M278.4 199.7h4.6M279.9 190.5h3.1M280.6 199.2h2.4M283 180.2v3.8M283 185.9v3.7M283 191.5v3.7M283 197.1v3.4M284.1 180.6v3.8M284.1 186.2v3.8M284.1 191.8v3.8"/>
<path d="M284.1 197.5v3.7M130.2 207.2h-1.1l.3 .8 .8 .1M130.2 212.5h64.6M130.2 213.4h64.4M132.1 215.4h61.2M133 219.4h1v.9h-1M133 215.4v24.7M134 203.8h.2M134.2 204.3h4.5M134.2 203.4h7.3M145.2 204.1l.2 .2M145.4 204.3h1"/>
<path d="M146.4 203.4h-1.3l.2 .7M146.4 205h.1M150 204.2v1.1M150 215.4v24.4M150.5 215.4v24.4M151.5 215.4v24.4M174 215.4v24M174.9 215.4v24M192.4 215.4v23.7M193.3 214.3v24.8M193.7 212.5l.2-.4-15.8-6.8h-47.9v9h63.5v-.9M194.8 213.2l-.2 .2"/>
<path d="M194.8 213.2l.2-.7h-1.5v1.8M201.2 210.1h15.2v13.3h-15.2zM228.1 205v33.6M229.3 203.2l-41.6-18.1-41.3 18v2.2M273.6 200.5h4.4M274.1 200.7h4.1M275.4 205v33.3M277.5 202.2h2.4M279 203.2h1.5l-.4 .9M279 205h.2h-52.1l-39.4-17.2-40.2 17.5M279.2 204.1v.9M279.8 200.5h4.3"/>
<path d="M280.1 200.7h4M281.8 202.2h2.3M283 202.2v4.2M283 208.3v3.7M283 213.9v3.8M283 219.5v3.8M284.1 203.1v3.8M284.1 208.7v3.8M284.1 214.3v3.8M284.1 220v3.7M131.4 232.8h-.6v1.7h-2.4v1.7h-2.5v1.7h-2.5v1.9M131.4 220.3v19.8"/>
<path d="M132.1 220.3h-1v-.9h1v-5.1v25.8M133.7 220.3v7.1h16.3M133.7 226.3h16.3M283 225.2v3.7M283 230.8v4.2M284.1 225.6v3.8M284.1 231.2v3.8"/>
</g>
<!-- layer: DIMENSION -->
<g fill="none" stroke="#000" stroke-width=".26">
<path d="M23.2 45.6h15.3M27.2 43.6v31.3M30.5 51.2h8M34.5 43.6v9.6M34.5 49.2v25.7M23.2 78.4h8M23.2 72.9h15.3M27.2 76.3v32.7M30.5 63.5h8M23.2 107.1h8M151.2 136.3v8M154.2 136.3v8"/>
<path d="M149.2 140.3h7M23.2 170.6h15.3M27.2 168.6v31.2M30.5 176.2h8M34.5 168.6v9.6M34.5 174.2v25.6M38.6 170.6h8M38.6 176.2h8M42.6 174.2v10.3M42.6 168.6v9.6M23.2 197.9h15.3M30.5 185.9h8"/>
<path d="M38.6 197.9h5.4M38.6 182.4h8M42.6 180.5v19.3M23.2 203.3h8M27.2 201.3v32.7M23.2 232h8"/>
</g>
<!-- layer: 0 -->
<g fill="#000" stroke="#000" stroke-width=".26">
<path d="M26.1 44.7l2 2 .2-.2zM26.3 44.5l2 2-2.2-1.8z"/>
<path d="M33.4 44.7l2.2 1.8-2-2zM33.4 44.7l2.2 1.8-.2 .2z"/>
<path d="M33.4 50.3l2 2 .2-.2zM33.4 50.3l.2-.2 2 2z"/>
<path d="M33.4 50.3l2 2 .2-.2zM33.4 50.3l.2-.2 2 2z"/>
<path d="M26.3 71.8l-.2 .2 2.2 1.8zM26.1 72l2.2 1.8-.2 .2z"/>
<path d="M26.1 77.5l2 2 .2-.3zM26.3 77.3l2 1.9-2.2-1.7z"/>
<path d="M33.4 62.6l2.2 1.8-2-2zM33.4 62.6l2.2 1.8-.2 .2z"/>
<path d="M33.4 72l2.2 1.8-2-2zM33.4 72l2.2 1.8-.2 .2z"/>
<path d="M33.4 62.6l2 2 .2-.2zM33.4 62.6l.2-.2 2 2z"/>
<path d="M26.3 105.9l-.2 .2 2.2 1.8zM26.1 106.1l2.2 1.8-.2 .3z"/>
<path d="M152.1 139.2l-1.8 2.2 2-2zM152.1 139.2l-1.8 2.2-.2-.2z"/>
<path d="M153.1 141.2l.2 .2 1.8-2.2zM155.1 139.2l.2 .2-2 2z"/>
<path d="M26.1 169.7l2 2 .2-.3zM26.3 169.5l2 1.9-2.2-1.7z"/>
<path d="M33.6 169.5l-.2 .2 2.2 1.7zM33.4 169.7l2.2 1.7-.2 .3z"/>
<path d="M33.4 175.3l2 2 .2-.2zM33.4 175.3l.2-.3 2 2.1z"/>
<path d="M33.4 175.3l2 2 .2-.2zM33.4 175.3l.2-.3 2 2.1z"/>
<path d="M41.5 175.3l2.2 1.8-2-2.1zM41.5 175.3l2.2 1.8-.2 .2z"/>
<path d="M41.7 169.5l-.2 .2 2.2 1.7zM41.5 169.7l2.2 1.7-.2 .3z"/>
<path d="M41.5 175.3l2 2 .2-.2zM41.5 175.3l.2-.3 2 2.1z"/>
<path d="M26.3 196.8l-.2 .2 2.2 1.7zM26.1 197l2.2 1.7-.2 .3z"/>
<path d="M33.6 184.8l-.2 .2 2.2 1.8zM33.4 185l2.2 1.8-.2 .2z"/>
<path d="M33.6 196.8l-.2 .2 2.2 1.7zM33.4 197l2.2 1.7-.2 .3z"/>
<path d="M33.4 185l2 2 .2-.2zM33.6 184.8l2 2-2.2-1.8z"/>
<path d="M41.7 196.8l-.2 .2 2.2 1.7zM41.5 197l2.2 1.7-.2 .3z"/>
<path d="M41.5 181.6l2 2 .2-.3zM41.5 181.6l.2-.3 2 2z"/>
<path d="M41.5 181.6l2 2 .2-.3zM41.5 181.6l.2-.3 2 2z"/>
<path d="M26.1 202.4l2 2 .2-.2zM26.3 202.2l2 2-2.2-1.8z"/>
<path d="M26.3 230.9l-.2 .2 2.2 1.8zM26.1 231.1l2.2 1.8-.2 .2z"/>
</g>
<!-- layer: BOUNDARY -->
<path d="M150.7 94.4v6.1M286.2 97.1v6.2M150.7 102.4v1.9M150.7 106.2v6.1M286.2 105.2v1.9M286.2 109v6.1" fill="none" stroke="#000" stroke-width=".26"/>
<!-- layer: 0.13 -->
<g fill="none" stroke="#000" stroke-width=".26">
<path d="M189.7 39.7v2.2M190.4 39.7v2.2M194.4 38.1h31.1M194.9 38.8h32.5M204.3 34.7v3.4M205 34.4v3.7M209.6 38.8v5.1M210.3 38.8v5.3M214.9 34.4v3.7M215.6 34.7v3.4M227.4 38.7v6.1M228.1 39v5.8"/>
<path d="M172.1 45.8v4.2M172.1 51.8v3.8M172.1 57.5v3.7M174.8 44.8h30.6M179.8 43.1v1.7M180.5 42.9v1.9M181.4 42.6h17.4M183.4 41.9h13.3M186.5 42.6v2.2M187.2 42.6v2.2M192.9 42.6v2.2M193.6 42.6v2.2"/>
<path d="M199.7 42.9v1.9M200.4 43.1v1.7M208.1 45.6v4.3M208.1 51.7v3.8M208.1 57.4v3.7M212.5 44.8h32.6M247.8 45.8v4.2M247.8 51.8v3.8M247.8 57.5v3.7M172.1 63.1v3.7M172.1 68.7v4.2M208.1 63v3.8"/>
<path d="M208.1 68.6v4.3M247.8 63.1v3.7M247.8 68.7v4.2M205.5 83.1h4.1M211.4 83.1h3.8M217.1 83.1h3.7M222.7 83.1h3.7M228.3 83.1h3.8M233.9 83.1h3.8M239.6 83.1h3.7M245.2 83.1h3.7M250.8 83.1h4"/>
<path d="M254.3 88.5h2.4M254.3 87.6v2M254.8 88.5v1.9M255.3 88.5v1.9M283.3 88.5h1.9v.8M284.7 88.5v1.9M219.4 107.8h3.5M224.8 107.8h3.7M230.4 107.8h3.8M236.1 107.8h3.7M241.7 107.8h3.7M247.3 107.8h3.6"/>
<path d="M162.6 157.7h3v3.8M162.6 155.9h73.4l43 14.8M151.2 164.5h3v3.2M151.2 162.7h11.2M154.2 169.6v3.2M155.6 170.6v4.2M155.6 176.7v3.8M165.6 163.4v3.7M165.6 169v3.8M167.1 170.6v4.2M167.1 176.7v3.8M273.9 170.6v4.2"/>
<path d="M273.9 176.7v3.8M155.6 182.3v3.8M155.6 188v3.7M155.6 193.6v4.3M167.1 182.3v3.8M167.1 188v3.7M167.1 193.6v4.3M273.9 182.3v3.8M273.9 188v3.7M273.9 193.6v4.3M131.4 232.8h2.7M136 232.8h3.8"/>
<path d="M141.6 232.8h3.8M147.3 232.8h2.7"/>
</g>
<!-- layer: EXISTING -->
<g fill="none" stroke="#989898" stroke-width=".26">
<path d="M168.4 77.5h34.2M170.7 76.5h29.6M173 75.5h25M175.3 74.5h20.4M177.6 73.5h15.8M179.9 72.5h11.2M182.2 71.5h6.6M184.5 70.5h2M201.8 74.4h53v4M261.8 86.3v1.7h-3.9M262.5 86h3.3v2h-3.5v-1.9M266.3 86h3.5v2h-3.5z"/>
<path d="M267.8 83.7v1.8h-4.2M268.3 83.5v2h3.5v-2M270.3 86h3.5v2h-3.5zM272.3 83.7v1.8h4.1M277.5 86h-3.2v2h3.5v-1.9M278.3 86.3v1.7h3.8M277.1 175v16M134.2 192.9h20M268 198.7l10.2 4.5"/>
</g>
<!-- layer: GRDLEV -->
<path d="M143.9 112.3h20.4l55.1 2.5 34.9 .6 37.8-.3M121.2 239.8h10.2M275.4 235h18.6M283.2 238.3l-64.1 .4-95.7 1.5" fill="none" stroke="#000" stroke-width=".26"/>
<!-- layer: WINDOWS -->
<g fill="none" stroke="#000" stroke-width=".26">
<path d="M182.6 51.7h15v11.3h-15zM182.6 57.7h15M183.2 57.7v4.6h6.2v-4.6M183.2 52.3h6.2v4.7h-6.2zM183.2 53.9h6.2M184.7 56.6l2.1 2.1M185.3 52.3v1.6M186.8 56.6l-2.1 2.1 2.1-2.1M186.8 56.6l-2.1 2.1M187.4 52.3v1.6M190.1 51.7v11.3h7.5M190.7 57.7v4.6h6.2v-4.6"/>
<path d="M190.7 52.3h6.2v4.7h-6.2zM190.7 53.9h6.2M192.2 56.6l2.1 2.1M192.8 52.3v1.6M194.3 58.7l-2.1-2.1 2.1 2.1M194.3 56.6l-2.1 2.1 2.1-2.1M194.3 56.6l-2.1 2.1M194.9 52.3v1.6M220.8 51.7h15v11.3h-15zM220.8 57.7h15M221.4 57.7v4.6h6.2v-4.6M221.4 52.3h6.2v4.7h-6.2z"/>
<path d="M221.4 53.9h6.2M222.9 56.6l2.2 2.1M223.5 52.3v1.6M225.1 56.6l-2.2 2.1 2.2-2.1M225.1 56.6l-2.2 2.1M225.6 52.3v1.6M228.3 51.7v11.3h7.5M228.9 57.7v4.6h6.2v-4.6M228.9 52.3h6.2v4.7h-6.2zM228.9 53.9h6.2M230.4 56.6l2.1 2.1M231 52.3v1.6"/>
<path d="M232.5 58.7l-2.1-2.1 2.1 2.1M232.5 56.6l-2.1 2.1 2.1-2.1M232.5 56.6l-2.1 2.1M233.1 52.3v1.6M170.8 176.6h9.1v8.8h-9.1zM171.5 177.3h7.7v3.4h-7.7zM211.9 177h9v8.8h-9zM212.6 177.6h7.7v3.5h-7.7zM246.5 176.6h9v5.4h-9zM249.5 177.8l1.5 1.5-1.5 1.5M251 177.3h-3.9v4h3.9M251 176.6v5.4"/>
<path d="M251.7 177.3h3.2v4h-3.2zM170.8 181.3h9.1M171.5 181.3v3.4h7.7v-3.4M174.3 180.3l2.1 2.1M176.4 180.3l-2.1 2.1M211.9 181.7h9M212.6 181.7v3.4h7.7v-3.4M215.4 180.6l2.1 2.1M217.5 180.6l-2.1 2.1"/>
</g>
<!-- layer: TEXT -->
<g fill="none" stroke="#000" stroke-width=".26">
<path d="M209.9 30.3v4M209.9 36.2v3.8M209.9 41.8v3.8M209.9 47.5v3.7M209.9 53.1v3.7M209.9 58.7v3.8M209.9 64.3v3.8M209.9 70v3.7M209.9 75.6v3.7M209.9 81.2v3.8M209.9 86.8v3.8M209.9 92.5v3.7"/>
<path d="M209.9 98.1v3.7M164.3 109.5v2.6M164.3 112.3v2.7M164.3 112.2h2.2M168.3 112.3l3.8 .1M174 112.4l3.7 .1M179.6 112.6l3.8 .1M185.2 112.7l3.8 .1M190.8 112.9l3.8 .1M196.5 113l3.7 .1M202.1 113.2l3.7 .1M207.7 113.3l3.8 .1"/>
<path d="M209.9 103.7v3.8M209.9 109.3v6.7M213.3 113.5l3.8 .1M219 113.6l3.7 .1M219.4 114.8v2.7M224.6 113.8l3.7 .1M230.2 113.9l3.7 .1M235.8 114.1l3.8 .1M241.5 114.2l3.7 .1M247.1 114.4l3.7 .1M252.7 114.5l2.1 .1M254.3 111.9v2.7"/>
<path d="M254.3 115.4v2.6M285.2 115.1v2.7M165.6 194.7v4.6M165.6 201.2v3.7M165.6 206.8v3.8M165.6 212.4v3.8M165.6 218.1v3.7M165.6 223.7v3.7M165.6 229.3v3.8M165.6 234.9v7.3M219.1 238.7v2.6M275.4 238.3v2.6"/>
<path d="M132.1 240.1v2.6"/>
</g>
<!-- layer: LEVELS -->
<path d="M162.8 109.5h3.1l-1.6 2.6zM164.3 112.3l1.6 2.7h-3.1zM209.9 113.4l1.6 2.6h-3.1zM219.4 114.8l1.5 2.7h-3zM252.8 111.9h3l-1.5 2.7zM254.3 115.4l1.5 2.6h-3zM285.2 115.1l1.5 2.7h-3zM165.6 239.6l1.5 2.6h-3zM219.1 238.7l1.5 2.6h-3zM275.4 238.3l1.5 2.6h-3zM132.1 240.1l1.5 2.6h-3z" fill="#000" stroke="#000" stroke-width=".26"/>
<path d="M162.8 109.5h3.1l-1.6 2.6zM164.3 112.3l1.6 2.7h-3.1zM209.9 113.4l1.6 2.6h-3.1zM219.4 114.8l1.5 2.7h-3zM252.8 111.9h3l-1.5 2.7zM254.3 115.4l1.5 2.6h-3zM285.2 115.1l1.5 2.7h-3zM165.6 239.6l1.5 2.6h-3zM219.1 238.7l1.5 2.6h-3zM275.4 238.3l1.5 2.6h-3zM132.1 240.1l1.5 2.6h-3z" fill="none" stroke="#000" stroke-width=".26"/>
<!-- layer: TEXT -->
<g fill="none" stroke="#000" stroke-width=".3">
<path d="M320.1 30.3h8M324.1 27.7v86.9M209.9 113.4h4.2M216 113.4h3.7M221.6 113.4h3.7M227.2 113.4h3.8M232.8 113.4h3.8M238.5 113.4h3.7M244.1 113.4h3.7M249.7 113.4h3.8M255.3 113.4h3.8M261 113.4h3.7"/>
<path d="M266.6 113.4h3.7M272.2 113.4h3.8M277.8 113.4h3.8M283.5 113.4h3.7M289.1 113.4h3.7M294.7 113.4h3.8M300.3 113.4h3.8M306 113.4h3.7M311.6 113.4h3.7M317.2 113.4h10.9M328.5 113.4h3.7M334.1 113.4h4.2"/>
</g>
<g fill="#000" stroke="#000" stroke-width=".26">
<path d="M324.1 30.3v3.1h2zM324.1 30.3v3.1h-2z"/>
<path d="M322.1 110.3h2v3.1zM324.1 110.3v3.1l2-3.1z"/>
</g>
<!-- layer: 0 -->
<path d="M225 38.5l-.8 1.1 1.2 .8M254 34.4h-4.2l-25.6 5.2M174.6 158.9l.7 1.3 1.2-.7M246.9 154.9l-.2 1.4 1.4 .2M254.4 150.4l-7.7 5.9M159.1 163.7l-.2 1.4 1.4 .2M175.3 160.2l3.2-9.8-19.6 14.7" fill="none" stroke="#000" stroke-width=".26"/>
<g font-size="7.5">
<text x="182" y="130.4">South West Elevation</text>
<text x="180.9" y="256.4">South East Elevation</text>
</g>
<g font-size="7.5" fill="#f00">
<text x="202" y="138.7">(BAL 19)</text>
<text x="204.4" y="264.7">(BAL 19)</text>
</g>
<g font-size="4.5">
<text x="28.3" y="283.6">MR P &amp; MRS L GREEN</text>
<text x="143.5" y="283.6">3 ARGYLE AVENUE, RYDE 2112</text>
<text x="293.2" y="283.9">1:100</text>
<text x="322.1" y="283.8">5 OF 8</text>
<text x="354.3" y="283.7">7859</text>
<text x="377.4" y="283.7">G</text>
</g>
<text font-size="3.7" x="327.5" y="70.4" transform="rotate(-90 327.5 70.4)">Max. Height</text>
<text font-size="3.2" x="366.1" y="283.7">/17</text>
<g font-size="2.6">
<text x="381" y="28.9">RL 43.05</text>
<text x="381" y="25.9">Max Ridge</text>
<text x="255.1" y="35.4">F.C Cladding With Ex. DAR 100 x 25</text>
<text x="255.3" y="38.3">Timber Battens To Gable End.</text>
<text x="381" y="38.4">U/side of new</text>
<text x="381.1" y="41.4">Bottom Chord</text>
<text x="381" y="44.3">RL 41.41</text>
<text x="33.4" y="51.1" transform="rotate(-90 33.4 51.1)">560</text>
<text x="37.2" y="59.2" transform="rotate(-90 37.2 59.2)">SO</text>
<text x="26.1" y="62.8" transform="rotate(-90 26.1 62.8)">2730</text>
<text x="33.4" y="61.1" transform="rotate(-90 33.4 61.1)">1230</text>
<text x="322.5" y="65.5" transform="rotate(-90 322.5 65.5)">8.42M</text>
<text x="381.2" y="65.4">Top of New</text>
<text x="33.4" y="70.8" transform="rotate(-90 33.4 70.8)">940</text>
<text x="381" y="71.2">RL 38.68</text>
<text x="381.1" y="68.3">Particleboard Flooring</text>
<text x="381" y="80.7">U/side of Existing</text>
<text x="381.1" y="83.7">Ceiling Lining</text>
<text x="381" y="86.6">RL 38.15</text>
<text x="26.1" y="96.2" transform="rotate(-90 26.1 96.2)">2870</text>
<text x="147.1" y="106.9">RL 34.77</text>
<text x="381" y="106.2">RL 35.28</text>
<text x="381.2" y="103.3">Top of Existing Flooring</text>
<text x="143" y="109.8">(By Interpolation)</text>
<text x="256.2" y="112.3">(By Interpolation)</text>
<text x="259.6" y="109.4">RL 34.525</text>
<text x="158.8" y="117.1">RL 34.75</text>
<text x="195.8" y="118.5">RL 34.65</text>
<text x="213.8" y="119.6">RL 34.50</text>
<text x="279.6" y="119.9">RL 34.47</text>
<text x="191.6" y="121.4">(By Interpolation)</text>
<text x="248.8" y="120.2">RL 34.45</text>
<text x="135" y="142.6">To Cladding</text>
<text x="136.6" y="139.7">300 O/H</text>
<text x="180.1" y="150.9">Reuse Exist. T/Cotta Roof Tiles</text>
<text x="256" y="150.9">Power roof ventilator to be</text>
<text x="256" y="153.9">BAL fire rated.</text>
<text x="381" y="153.8">RL 43.05</text>
<text x="381" y="150.9">Max Ridge</text>
<text x="381" y="163.4">U/side of new</text>
<text x="381.1" y="166.3">Bottom Chord</text>
<text x="381" y="169.2">RL 41.41</text>
<text x="33.4" y="176" transform="rotate(-90 33.4 176)">560</text>
<text x="41.5" y="176" transform="rotate(-90 41.5 176)">560</text>
<text x="33.3" y="183.6" transform="rotate(-90 33.3 183.6)">975</text>
<text x="37.2" y="182.9" transform="rotate(-90 37.2 182.9)">SO</text>
<text x="41.6" y="181.9" transform="rotate(-90 41.6 181.9)">630</text>
<text x="45.4" y="181.1" transform="rotate(-90 45.4 181.1)">SO</text>
<text x="26.1" y="187.7" transform="rotate(-90 26.1 187.7)">2730</text>
<text x="381.2" y="190.3">Top of New</text>
<text x="33.4" y="195.6" transform="rotate(-90 33.4 195.6)">1195</text>
<text x="41.5" y="194" transform="rotate(-90 41.5 194)">1540</text>
<text x="381" y="196.2">RL 38.68</text>
<text x="381.1" y="193.2">Particleboard Flooring</text>
<text x="381" y="205.7">U/side of Existing</text>
<text x="381.1" y="208.6">Ceiling Lining</text>
<text x="381" y="211.5">RL 38.15</text>
<text x="26.1" y="221.2" transform="rotate(-90 26.1 221.2)">2870</text>
<text x="381" y="231.1">RL 35.28</text>
<text x="381.2" y="228.2">Top of Existing Flooring</text>
<text x="126.5" y="244.9">RL 34.47</text>
<text x="158.9" y="244.6">RL 34.525</text>
<text x="213.9" y="243.5">RL 34.61</text>
<text x="269.9" y="243.1">RL 34.65</text>
<text x="155.6" y="247.6">(By Interpolation)</text>
<text x="19.6" y="283.7">FOR:</text>
<text x="137.2" y="283.6">AT:</text>
<text x="282.9" y="283.9">SCALE:</text>
<text x="311.5" y="283.9">SHEET:</text>
<text x="340.7" y="283.9">JOB NO:</text>
</g>
</svg>
